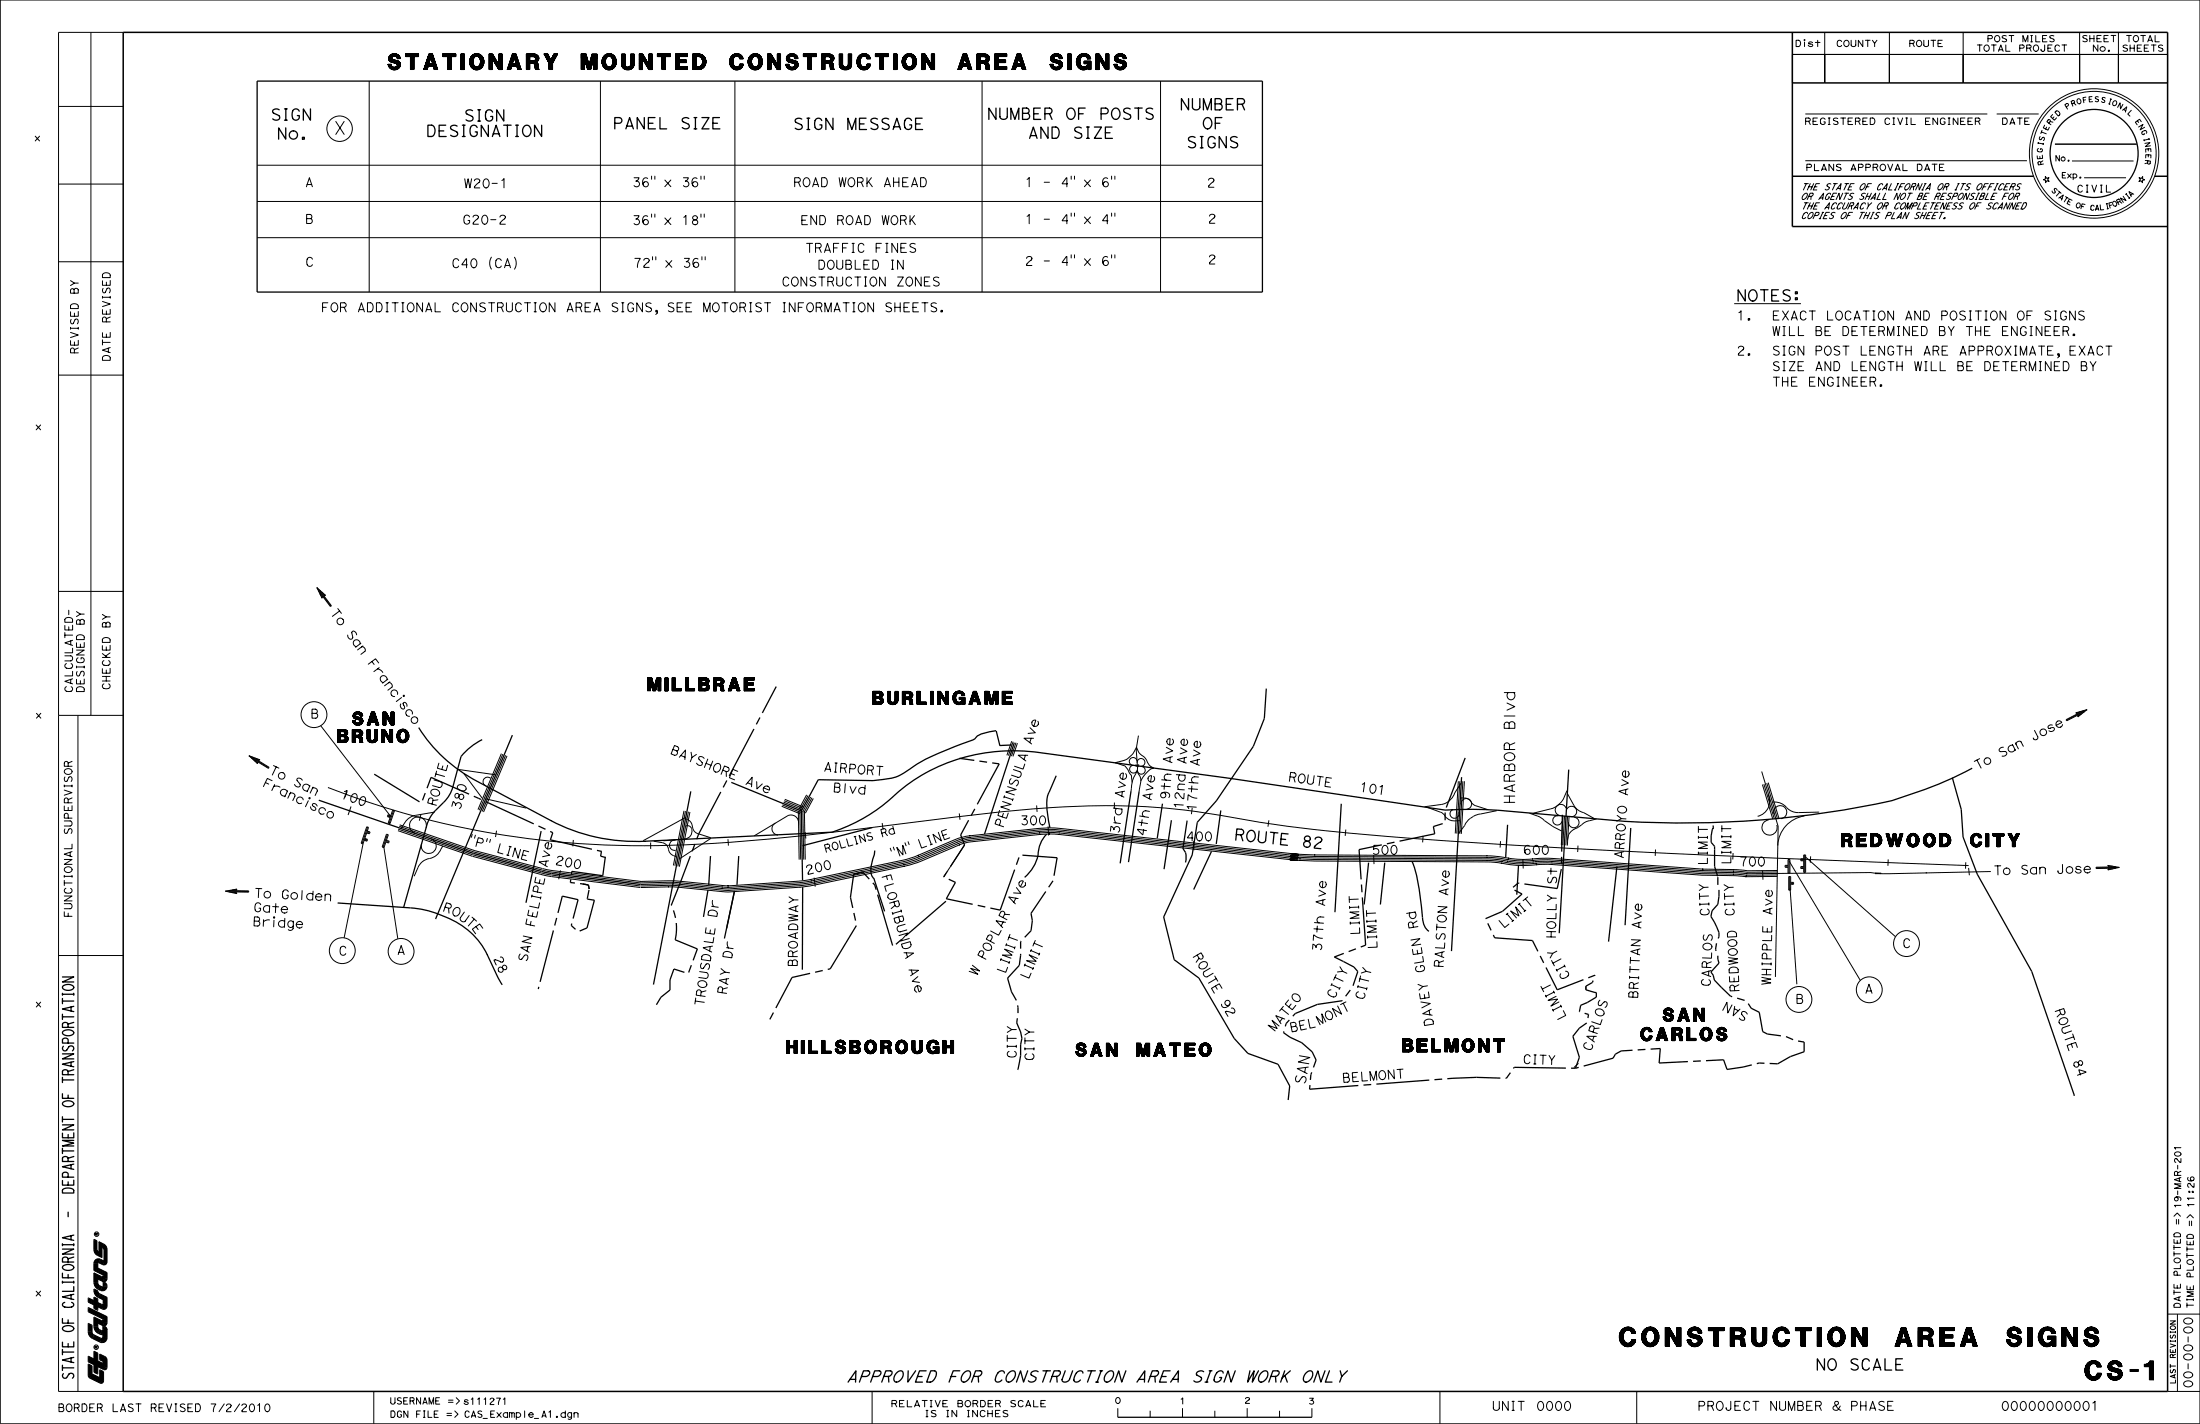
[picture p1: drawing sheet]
<svg xmlns="http://www.w3.org/2000/svg" width="432mm" height="279mm" viewBox="0 0 432 279" stroke-linecap="round" stroke-linejoin="round" font-family="sans-serif">
<g fill="none" stroke="#000" stroke-width=".25">
<path d="M50.5 15.9h197.3v41.4h-197.3zM152.4 134.7l-2.8 5.2M248.5 135.1l-.3 5.9-2.2 5.4-7.3 10.7-3.7 4.2-1 6.4-5.6 12.2 2.1 8.4 4.8 3.6 6.9 11.8 2.7 3 5.9 2.1 2.3 4.3-.3 2.7M62.6 157l30.3 10.4 13.4 3.6 2 .4 17.4 2.1M73.5 151.9l8.8 5.4M82.2 142.8a29.8 29.8 0 0 0 11.4 10.5l14.5 7.7a35.9 35.9 0 0 0 18.6 4.1l36.7-1.8a35.4 35.4 0 0 0 13.6-8.5 35.4 35.4 0 0 1 26.9-7.2l37.3 5.1 42.5 6.2 4.6-.1 4.9 .1 25.7 2.3a193.6 193.6 0 0 0 52.5-4.1l9.1-3.2 6.6-3.2M83.5 155.6l-.6 1.4M83.8 154.7l.8-2.2 7.5 3.3M93 156.2l1.4 .7M94.6 145.1l-2.5 1.7-1.6 1.6-1.6 6-.7 1.6a14.9 14.9 0 0 1-3.1 3.4l-.9 1.4-.4 1.1-4.6 16.2M95.3 157.3l9.5 4.3M100.6 144.2l-15.1 36.1"/>
<path d="M135.6 155.3l-7.3 37.9M141.5 155.4l-4.4 8.2-.4 1.1M142.7 153.1l-.8 1.4M143.5 153.5l13.8 5.6M148 143l-4.9 9.2M149.2 140.8l-.8 1.3M157.3 159.1l.2 13.6M188.3 148.8l2.9 .4M191.3 158.7l-.7 1.3M192.2 149.3l1.5 .2M194.7 149.7l1.4 .2-4.3 7.9M195.5 143.4a8.2 8.2 0 0 0-3.8 1.1l-.4 .5a54.7 54.7 0 0 0-14.5 7 13.7 13.7 0 0 1-5.4 1.2l-10.8-.2-3.3 6.1"/>
<path d="M195.5 143.4l.8 2.9M198.6 146.2l-2.4 .1M199.1 145.7l-5.9 17.9M205.9 155.5a6.1 6.1 0 0 0-.4 3.7l.6 3.2M207.3 152.2l-1.4 3.3M222 155.2l-2.1 14.2M223.6 155.3l-2.1 13.9M228.2 157.7l-1.1 6.8M239.6 159l-.9 6.6M263.3 157.7l-1.3 21.3M283.6 159.4v1.5M286.9 152.5l-2 34.1"/>
<path d="M287.6 148.7l-3.7 9.7M306.6 159.9l-.1 7.2M307.9 151l-1.9 32.1M383.2 152.6l1.7 6.2 .4 5.4 2.8 7.3 10.7 19.1 8.3 24.4M66.3 177.2l14.3 .9a20.8 20.8 0 0 1 12.8 5.8l.8 1.1 1.1 1.7 2.5 5.1 .8 1.4M105.7 162.1l1.4 .6M106.2 163.1l-3 14M108 163.1l.5 .3-.5 1.4 8.2 1.8M109.5 179.1l.9-3.3 3.1 .7-1 3.7M112 172.5l-.1 .7 .9 .1M113.8 173.4h.5M114.3 173.4l1.2 .2 .1 .8"/>
<path d="M114.3 173.4h.1M115.6 174.6l-.3 1.8 1.4 .2-1.5 5.5-1.4 .6M117.2 166.8l.9 .3-.2 .9 1 .3h-.1l-.5 3.5-6.1-.8v.5M131.8 177.6v.1M132.2 178.6l.4 1.5M135.5 168l-3.7 9.6M136.4 165.6l-.5 1.4M139 174.6l-.9 5.3M139.4 168l-.3 5.6M144.2 174.8l-2 9.3M145 168l-.4 5.6M157.5 174.1v16.2"/>
<path d="M167.6 179.1l.3 1.5M170.6 172.5l-1.3-1.4-1.7 .5-.7 4.5 .5 2M171.2 162.4l-13.7 3.5M171.3 173.2l.4 .4 .3 1M171.7 166.9l-.1 .8a5.4 5.4 0 0 0-.4 4.3l.3 .4 2.1 6.4M172.3 175.5l2.9 10M185.7 176.8l-7.9 6.8M186 170.8l-.7 1.3M186.2 172.5l1.3 .6-1.8 3.2 5.2 1.1M190.1 160.9l-1.5 2.9 .7 2-2.7 4.2M191.9 177.6l1.5 .4M199.1 170.6l-2.8 8"/>
<path d="M200 168.2l-.5 1.5M200.7 167.8l6.8 .5-.6 3.5M203.7 167.8l-.4 1.4-.7 1.2-1.5 1.7M205.3 174.9l-2.9 4.3 .2 1.4-.2 2-1.3 1.3M205.4 163.7a5.9 5.9 0 0 0-1.7 4.1M206.7 172.8l-.9 1.3M229.9 160.9l-1.4 9.6M232.2 166.5a2.97 2.97 0 0 1 .5 2.7M233 161l-.8 5.5M237.8 167l-3.5 7.5M267.2 173.5l.1 1.6M267.4 176.1l.6 9.4-.9 .3"/>
<path d="M268.6 169.3l-.8 8.2M271.2 165.8l-4.5 .9 .4 5.8M271.8 169.3l-.9 8.2M273.7 165.2l-1.5 .4M277.2 169.1a41.5 41.5 0 0 1 2.1 11.5 3 3 0 0 0 1.2 2.1M283.2 161.6l-1.9 .6 .3 1.4-6.9 1.4M295.9 161.8l-.4 6.4M297.3 174.6l1.4 .8-3.8 3.4-3.3 1.4M298 169.7l-.3 5.8M298.2 173.3h-.2l-1 .8M306.5 170.5l-.9 3.8-6.4-.9M306.5 168.1v1.3l.2 .1"/>
<path d="M306.7 169.5h.1M317.4 170l-1.7 14.8M320.1 162.5l-1.1 19M335.8 179.8l.7 1.1 .9 2.1v.8l-.2 .3M336.2 162l.1 .4-.2 .3-.2 1.3v1.3l.6 .8v3.9l.6 1.9M337.2 172.1v1.5M337.4 174.6v1.3l-.2 1.5-1.2 1.3M12.3 194.9v.4M12.3 195.9v1M12.3 199v1M12.3 199.5h2.2M12.3 196.4h2.2"/>
<path d="M12.3 195.1h2.2M12.3 191.7h2.2l-2.2 1h2.2M12.4 193.5l.2-.2a1.4 1.4 0 0 1 1.9 .4 1.37 1.37 0 0 1-2.2 .1zM13.9 197.6v.8M14.5 194.9v.4M14.5 197.5l-2.2 .5 2.2 .5M105.8 193.6l-.2 .5M108.6 182.6l-2.6 10M109.3 180.1l-.4 1.5M112.2 181.2l-.1 .4 .9 .8M132.7 181.1l.1 1.7-.3 1.6 4.4 1.8-.9 2.2M134.3 190.8l-2-.7-.8 2.2v1.9l-1.8 1.5-.9 1.4"/>
<path d="M135.7 189.4l-.5 1.4M151.8 198.7l-.7 1.3M159 191l-3.5 .8-3.2 6M161.5 190.4l-1.5 .4M168.1 181.6l-5.1 8.5-.5 .1M199.7 199.8l-.1 .9 .7 1.8 .3 1.2-.3 1.3a15.6 15.6 0 0 1-.6 4.9M199.7 197.3l.1 1.5M200.1 189.4l-2.3 2.5 .7 2.7 1 1.7M263.4 196.4l-4.8 .7-4.4 1.8M263.8 187.1l-1.9 .7 3.8 1.9 .8 .9-.9 2.8M266.1 186.2l-1.4 .5M292 181.2l.7 1.3"/>
<path d="M293.1 183.5l.3 .5 7.4 .5 1 2.2M302.3 187.6l.7 1.3M303.4 189.8l2.2 4.4 5.2-2M311.5 196.7l-1.3 .5-.2 1.3M312.7 192.4l-.2 .4-1.2 .7v.7l2 .5v.9M313 191.4l.1-.1-1.4 .6M336.5 192.3l3.1 3.2 .4 .1M336.9 185.1l-.2 1.2 .1 .3M337.2 187.5v.7l.2 .8-1.6 1.7M343.7 197.8l1.6 .8 .7 3.8 .9 .5 2.6 .3M12.3 214.6v.9h2.2M12.3 211.4v1"/>
<path d="M12.3 219.1v1M12.3 219.6h2.2M12.3 211.9h2.2M12.3 206.8h2.2l-2.2 1h2.2M12.4 216.3l.2-.2a1.4 1.4 0 0 1 1.9 .5 1.37 1.37 0 0 1-2.2 0zM12.4 202.4l.2-.2a1.4 1.4 0 0 1 1.9 .4 1.37 1.37 0 0 1-2.2 .1zM12.4 205.3a.53 .53 0 0 0 .1 .9 .53 .53 0 0 0 .8-.5 .57 .57 0 0 1 .8-.5 .57 .57 0 0 1 .1 1M13.4 210.2a.61 .61 0 0 0-.6-.3 .61 .61 0 0 0-.5 .3v.7h2.2M13.4 200.9a.61 .61 0 0 0-.6-.3 .61 .61 0 0 0-.5 .3v.7h2.2M13.4 214.9v.6M13.4 204.7v-.7a.62 .62 0 0 0-.6-.3 .62 .62 0 0 0-.5 .3v.7h2.2M13.9 208.4v.8"/>
<path d="M14.5 209.9l-1.1 .3v.7M14.5 208.3l-2.2 .5 2.2 .5M14.5 200.6l-1.1 .3v.7M251.9 202.6l1.3 .9 2.3 1.1 2 1.8 .8 1.6-.5 1.4M257.1 212.9l-.1 .8 9.6-.7M280.5 211.9l-10.4 .8M283.1 211.7l-1.6 .1M294.5 211.5l-4.7-.1-5.7 .3M296.4 210.5l-.7 1.1h-.2M307.3 209.6l-10.1-.2-.2 .2M308.4 209.6h.8M309.9 209.4l-.7 .2"/>
<path d="M311.4 200.7l-1.4 1-1.3 1.6 1.3 4.2-.8 2.1M320.4 206.1l-2.2 .1-1.1 .6-.5 .8-5.8 1.6M323 205.9l-1.6 .1M324 205.8l1.9-.1-.3 2.9 5.7-.3M333.8 208.2h-1.5M334.8 208.1l3.5-.2 .7 1.9 3.1-.4 1.7-.5M346.3 208.6l-1.5 .1M350.5 203.4l1.4 .6M352.9 204.3l1.2 .2v1.9l-2.7 .9-2.5 1.4h-1.6M12.3 225.3v1M12.3 225.8h2.2M12.3 220.7h2.2l-2.2 1h2.2"/>
<path d="M12.3 233.4a1.65 1.65 0 0 1 2.2 .2v.5h-2.2zM13.4 227.3a.61 .61 0 0 0-.6-.4 .61 .61 0 0 0-.5 .4v.6h2.2M13.4 237.8v.9M13.4 231v-.7a.62 .62 0 0 0-.6-.3 .62 .62 0 0 0-.5 .3v.7h2.2M13.4 222.6v.6M13.4 231.9v.6M13.9 228.5v.8M14.5 231.6v.9h-2.2v-.9M14.5 228.4l-2.2 .5 2.2 .5M14.5 226.9l-1.1 .4v.6M14.5 223.8h-2.2l2.2 .5-2.2 .5h2.2M14.5 222.3v.9h-2.2v-.9"/>
<path d="M12.3 258.7v.9h2.2M12.3 249.8v.9h2.2M12.3 244v.4M12.3 251.4v.4M12.3 251.6h2.2M12.3 244.2h2.2M12.3 245.1h2.2l-2.2 1h2.2M12.4 248.4l.2-.1a1.4 1.4 0 0 1 1.9 .4 1.37 1.37 0 0 1-2.2 0zM12.7 255.5a.5 .5 0 0 0-.4 .7 .5 .5 0 0 0 .7 .3 1.13 1.13 0 0 0 1.5-.5l-.2-.3-.2-.2M13.4 247a.61 .61 0 0 0-.6-.4 .61 .61 0 0 0-.5 .4v.6h2.2M13.4 250.1v.6M13.4 259v.6"/>
<path d="M13.9 242.5v.8M13.9 254.1v.8M14.5 252.4v1h-2.2M14.5 244v.4M14.5 251.4v.4M14.5 253.9l-2.2 .6 2.2 .5M14.5 246.6l-1.1 .4v.6M14.5 242.3l-2.2 .6 2.2 .5M12.3 264.8v1M12.3 267.9v1M12.3 268.4h2.2M12.3 265.3h2.2"/>
<path d="M12.4 260.4l.2-.1a1.4 1.4 0 0 1 1.9 .4 1.37 1.37 0 0 1-2.2 0zM12.4 269.5a.53 .53 0 0 0 .1 .9 .53 .53 0 0 0 .8-.5 .57 .57 0 0 1 .8-.4 .57 .57 0 0 1 .1 .9M13.4 263.6v.7M13.9 266.5v.7M14.5 266.3l-2.2 .5 2.2 .6M14.5 263.3v1h-2.2v-1M17.4 266.3v.8M17.4 267.8v2M17.9 268.1v1.6M18.6 265.3v3.9M19.1 265.6v3.8M19.7 265.9v.8"/>
<path d="M19.7 269v1.6M20.8 266.8l-.1 1.5M219.4 278.1h38.1"/>
<circle cx="411" cy="30.1" r="8.6"/>
</g>
<g fill="none" stroke="#000" stroke-width=".2">
<path d="M.1 0h431.7v279.4h-431.7zM17.8 6.4v134M24.2 6.4h-12.7v266.6h12.7M72.5 15.9v41.4M117.8 15.9v41.4M144.2 15.9v41.4M192.8 15.9v41.4M227.8 15.9v41.4M351.8 10.7h73.6v5.6h-73.6zM354.2 8.2v.9M358.1 6.4v9.9M370.8 6.4v9.9"/>
<path d="M385.3 6.4v9.9M408.2 6.4v9.9M415.8 6.4v9.9M11.5 20.9h12.7M11.5 36.1h12.7M50.5 32.4h197.3M50.5 39.5h197.3M127.9 34.6v.6M128.5 34.6v.6M137.6 34.6v.6M138.2 34.6v.6M210.2 34.6v.6"/>
<path d="M210.9 34.6v.6M218.2 34.6v.6M218.8 34.6v.6M354.3 31.5h43.5M354.3 22.4h35.8M391.9 22.4h8.2M401.4 34.6l.3 .4 .5-.1-.3 .3 .3 .4-.5-.1-.2 .4v-.5l-.5-.1 .5-.2zM403.3 28.3h16.1M406.7 31.6h12.1M409.1 34.9h8.2M419.8 34.9l.5 .1 .2-.3v.4l.5 .2-.5 .1v.5l-.2-.4-.5 .1 .3-.4zM11.5 51.4h12.7"/>
<path d="M50.5 46.6h197.3M96.4 50.5a2.22 2.22 0 0 0 0 2.3M101 50.5a2.22 2.22 0 0 1 0 2.3M127.9 42v.6M128.1 50.4v.6M128.5 42v.6M128.7 50.4v.6M137.6 42v.6M137.8 50.4v.6M138.2 42v.6M138.4 50.4v.6M210.2 41.8v.6"/>
<path d="M210.2 50v.6M210.9 41.8v.6M210.9 50v.6M218.2 41.8v.6M218.2 50v.6M218.8 41.8v.6M218.8 50v.6M340.4 59.6h13.1M11.5 73.6h12.7M11.5 116h12.7M62.2 115.3l2.7 3.6M62.2 115.3l1.7 1.5h-.4"/>
<path d="M62.2 115.3l1 2.1 .1-.4M62.7 115.7l2.3 3.2-.2 .1-2.3-3.1M62.8 116.5l.5 .6M63.1 117.1l.1 .2M63.2 116.2l.5 .6M63.7 116.6l.1 .2M407.7 139.8l-.2 .1M408.4 139.6l-.8 .4M409 139.4l-3.5 1.8M409.1 139.6l-3.5 1.8M409.6 139.2l-4 2.1M409.6 139.2l-2.2 .7 .4 .1"/>
<path d="M409.6 139.2l-1.8 1.5 .1-.4M11.5 140.4h12.7M15.3 140.4v132.6M48.9 148.3l1.7 1.5-.1-.4M48.9 148.3l2.1 .8-.3 .1M48.9 148.3l3.9 2.4M49.4 148.7l3.3 2.1M49.5 148.5l3.3 2.1M49.8 149.2l.7 .4M50.1 148.7l.7 .5M50.3 149.6l.3 .2M50.7 149l.3 .1"/>
<path d="M62.9 142.4l13.8 17.8M64.4 154.5a169 169 0 0 0 70.1 11.3 375.7 375.7 0 0 0 32.6-2.9l20.3-2.6a205.3 205.3 0 0 1 37.7-2 152.5 152.5 0 0 1 22.1 3l5.5 .8a770.9 770.9 0 0 0 56.2 4.4l40.2 1.9 37.3 1.4M68.9 158.2l-.6 1.7M76.3 159.9l-.1 .4M76.5 160l-.1 .3M76.5 160l-.3-.1-.2 .3 .4 .1M76.5 160h.2M77.1 159l.3 .1-.8 2.5-.4-.1zM77.2 159l-.8 2.5M82.6 159.8l-.3 1.2M85.3 159.3l-3.8 .7a3.9 3.9 0 0 0-2.8 2.6M90 151l7.3 1"/>
<path d="M91.1 151.8l3.5 4.8M95.3 156.7l8 1.8M96.3 152.7a.89 .89 0 0 0-1.4 .2 .89 .89 0 0 0 .5 1.3M98.4 147.9l-4.6 11M98.7 148l-4.6 11M99.2 148.2l-4.6 11M99.5 148.3l-4.6 11M134.2 159.1l-2 10.7M134.5 159.1l-2 10.8M135.1 159.3l-2.1 10.7M135.4 159.3l-2.1 10.7M153.4 158.2l3.7 1.5"/>
<path d="M153.5 157.9l3.7 1.5M153.8 157.4l3.6 1.5M153.9 157.1l3.6 1.5M154 156.8l3.6 1.5M156.7 159.1l.2 9.6M157 159.1l.2 9.6M157.6 159.1l.1 9.6M157.9 159.1l.1 9.6M158.3 156l-1.5 2.8M158.6 156.1l-1.6 2.9M159.1 156.4l-1.6 2.9M159.4 156.5l-1.6 2.9"/>
<path d="M159.6 156.7l-1.5 2.9M188.3 159.6l.1 1.2M198.6 145.4l-1 2.8M198.8 145.5l-.9 2.8M199.4 145.7l-.9 2.7M199.7 145.8l-.9 2.6M203.5 158l.1 1.3M218.7 157.5v1.2M222.5 150.2a.76 .76 0 0 0-.7 1.1 .76 .76 0 0 0 1.4-.1M223 149.9v.6M223.2 149.3a.76 .76 0 0 0-1.3-.5 .76 .76 0 0 0 .3 1.3M223.2 149.6a.76 .76 0 0 1 .7-.8 .76 .76 0 0 1 .8 .8 .76 .76 0 0 1-.8 .7"/>
<path d="M223.2 151.2l.7 1.8-.3 2.3M223.4 144.3a18.6 18.6 0 0 0-.1 6.5l-.5 1.2a5.8 5.8 0 0 0-.8 3.2M223.5 150v.5M223.9 153.2a6.8 6.8 0 0 1 1.9-2.3l.7-.2a2.25 2.25 0 0 1-1.4-1.3l-.5-.8-.6-.5a2.66 2.66 0 0 1-.9-1.5 4.5 4.5 0 0 1-3.5 2.9l-.7 .2 1.2 .4a2.36 2.36 0 0 1 1.7 1.7l.3 .5 .1 1.2M224.2 150.4a.76 .76 0 0 1 .6 .9 .76 .76 0 0 1-.9 .6 .76 .76 0 0 1-.6-.8M234 158.5l-.2 1.2M280.2 158.4l3.1 1.3a2.51 2.51 0 0 0 2.6 1.3h.7M285.1 158.9a.89 .89 0 0 0-.4 1.2 .89 .89 0 0 0 1.1 .4 .89 .89 0 0 0 .5-1.1M286.2 153.3l-.6 10.2M286.5 153.3l-.6 10.3M286.6 156.6a2.19 2.19 0 0 1 2.5 1.2l2.9 1.1M286.8 153.7l-1.3 1.9a3.5 3.5 0 0 1-2.6 2.3l-3.3 .4"/>
<path d="M286.8 157.9a1.05 1.05 0 0 1 .9-1.2 1.05 1.05 0 0 1 1.1 .9 1.05 1.05 0 0 1-.9 1.2M287.1 153.3l-.6 10.3M287.4 153.3l-.6 10.3M288.2 157.2h.1M293.8 159.1l-3.2 .6a4.1 4.1 0 0 0-3.1 2.3l-1.3 1.6M300.2 159.5a6.4 6.4 0 0 1 2.6 1.2l2.1 1.5 1.6 .8M304.3 158.7l-3.3 .8M307.4 158.6a1.1 1.1 0 0 0-1.9-.4 1.1 1.1 0 0 0 .7 1.8M307.5 158.8a1.02 1.02 0 0 1 1.3-.5 1.02 1.02 0 0 1 .6 1.3 1.02 1.02 0 0 1-1.2 .6M307.6 155.1l-.7 1.5a4.2 4.2 0 0 1-2.6 2.1M307.7 155.8l1.2 2.2a2.96 2.96 0 0 0 1.9 1.4l2.1 1.2M345.8 151.4l3.2 10.8-.5 29.5"/>
<path d="M345.9 153.9l2 6.8M346.2 153.8l2 6.9M346.8 153.7l2.1 6.9M347 155.8a3 3 0 0 1-2 4.4M347 153.6l2.2 7M347.9 157.4a3.5 3.5 0 0 1 3.2 1.4 2.98 2.98 0 0 0 1.9 .6l4.1-.1M348.2 159.7a1.28 1.28 0 0 1 .9-1.6 1.28 1.28 0 0 1 1.6 1 1.28 1.28 0 0 1-1.2 1.5M408.1 140.5l-.3 .1M408.6 140.1l-.7 .3M44.2 174.9h4.6M44.2 174.9l2.3 .4-.2-.3M44.9 174.7l3.9 .1v.3l-3.9-.1"/>
<path d="M45.5 175.1h.9M45.6 174.6h.8M46.2 175.3h.3M46.2 174.5h.3M46.3 174.8l.2-.4-2.3 .5M71.3 165.6l-3.8 18.4M71.6 164.5l.5 .2-.1 .4-.5-.2M71.8 164.6l-.1 .3M72 164.6l-.2 .4M72 162.2l.3 .1-1.1 3.3-.3-.1zM72.1 163.1l.5 .1-.1 .4-.5-.2M72.2 162.3l-1.1 3.2"/>
<path d="M72.3 163.1l-.1 .4M72.5 163.2l-.2 .3M75.3 166.3l2.8 17.9M75.9 164.9l.5 .1-.1 .4-.6-.2M75.9 163.7l.3 .1-.8 2.5-.4-.1zM76 164.9l-.1 .4M76 163.7l-.8 2.6M76.2 165l-.1 .3M76.4 160.3l.2 .1M78.1 163l14.6 5M78.1 162.7l14.7 5 13.8 3.7 1.6 .3 17.5 2.1M78.4 162.1l14.6 5.1"/>
<path d="M78.5 161.8l14.6 5.1M83.6 162.4a1.66 1.66 0 0 0-1.1-2 1.66 1.66 0 0 0-2 1 1.66 1.66 0 0 0 1 2.1M84.6 164.6a1.47 1.47 0 0 1 1 1.8 1.47 1.47 0 0 1-1.9 1 1.47 1.47 0 0 1-1-1.8M86.9 166l-.4 .6a3.5 3.5 0 0 1-2.9 2.1l-1.2 .9-1.1 2.3M92.7 163.7l-.2 .6M92.7 168l13.4 3.6 2.1 .4M93 167.1l13.4 3.6 1.9 .4M93 166.9l13.5 3.5M93.3 163.9l-.2 .6M97.5 163l-.2 1.2M108.2 172l17.5 2.1M108.3 171.1l17.5 2.1"/>
<path d="M108.3 170.8l17.5 2.2M110 170.8l-.3 1.7M112.5 164.8l-.1 1.3M127.7 165.3v1.3M128.3 165.1l2 .3 .5 .4 .3 .5a1.86 1.86 0 0 0 1.7 1.8M132.6 164.8a1.01 1.01 0 0 0-1.2 1.1 1.01 1.01 0 0 0 1.2 .9M134.4 160.6h.1M134.5 160.6a1.83 1.83 0 0 1 1.5 1.9 1.49 1.49 0 0 0 1.2 1.1l2.3 .8M134.6 160.3l-8.4 4.7M134.6 162.1a1.02 1.02 0 0 1 1.1 .4 1.02 1.02 0 0 1 0 1.2l-.4 .5-.5 .3-4.6 .5M139.5 164.5l-6.2 4.1M142.9 164.7l.1 1.2"/>
<path d="M152.2 161.5a1.24 1.24 0 0 0-.7 1.4 1.24 1.24 0 0 0 1.2 .9M156.7 161.4a1.49 1.49 0 0 0-2-1.4l-6.7 4M158 163.3l.2 1.2M159.8 172.2l.2 1.8M169.3 171.1l-1.7 .5M173.2 161.5l.1 1.2M185.7 171.4l-.5 .6M189.3 165.8l-3.3 5.1M205.7 162.1l.1 1.8M234.3 165.1v1.7M249 161l-.1 1.2M264.1 162.8l-.1 1.2"/>
<path d="M269.6 167.8l.1 1.7M279.3 164l-.1 1.3M294.5 165l-.1 1.3M298.9 168.6l.1 1.8M305.8 160.1a.91 .91 0 0 0-1 .7 .91 .91 0 0 0 .7 1.1 .91 .91 0 0 0 1.1-.8M306.8 160.1l-.4 5.7M307.1 160.1l-.4 5.7M307.7 160.2l-.4 5.7M308 160.2l-.4 5.7M308 160.2h.1M309 160.4a1.03 1.03 0 0 1 .9 1.1 1.03 1.03 0 0 1-1.1 .9 1.03 1.03 0 0 1-.9-1.1M309.7 165.9v1.3"/>
<path d="M313.4 160.7l-2.1 .5-1.7 1.3-.8 .3a2.37 2.37 0 0 0-1.2 2.1M324.9 166.7v1.2M336.3 162.4l-.2 .3M345.9 170.8l.1 1.8M347.1 160.9a1.5 1.5 0 0 0-1.3 1.8 1.5 1.5 0 0 0 1.9 1.1 1.5 1.5 0 0 0 1-1.9M348.8 172h-6.1l-2-.2-6.6-.1-29.6-2.1-2.9 .1a20.6 20.6 0 0 1-6.9-.3l-2.9-.3-33.8-.2-4.8-.2 1.4 .1-48.6-5.2-1.9 .1-14.5 1.6-1.3 .5-7.9 3.3-1.7 .6-20.7 4.3-15.1 1-10.5-1-6.6 .1M348.8 171.7h-6l-2.1-.2-6.6-.1-29.5-2.1-3.1 .1a20 20 0 0 1-6.7-.3l-3-.3-33.8-.2-4-.1-.8-.1 1.5 .1-46.8-5.1-1.9-.1-2 .1-14.5 1.6-1.4 .5-7.9 3.3-1.6 .6-20.6 4.3-15.1 1-10.4-1-6.7 .1M348.8 171.1h-5.9l-2.1-.2-6.6-.1-29.5-2.1-6.7 .2-5.6-.7-34.4-.2-4.7-.2 1.5 .1-46.8-5.1-2.1-.1-2 .1-14.4 1.6-1.8 .6-7.8 3.3-1.6 .5-20.5 4.3-14.9 1-10.4-1-6.8 .1M348.8 170.8l-5.8 .1-2.3-.3-6.5-.1-29.5-2.1-6.6 .2-5.7-.7-34.3-.2-4.7-.2 1.5 .1-46.8-5.1-2.2-.1-2 .1-14.5 1.6-1.9 .6-7.3 3.1-2 .7-20.4 4.3-15 1h.2l-10.4-1-6.9 .1M350.6 169.8v.4M350.7 169.8v.4M350.9 169.8h-.5v.4h.5"/>
<path d="M350.9 168.6h.4v2.7h-.4zM351.1 172h.4v2.7h-.4zM351.1 168.9l14 23.5M351.1 168.6v2.7M351.3 172v2.7M351.3 174.2l1.4 18.9M351.5 173.1h.5v.4h-.5M351.6 173.1v.4M351.8 173.1v.4M353.6 168.5v.4M353.6 170v.4M353.8 168.5v.4"/>
<path d="M353.8 170v.4M354 167.7h.4v3.5h-.4zM354 168.5h-.6v.4h.6M354 170h-.6v.4h.6M354.1 160.1a6.1 6.1 0 0 0-5.2 5.8M354.2 167.7v3.5M354.4 168.1l17.6 15.7M355.4 168l-.1 1.3M370.6 168.6v1.3M385.8 169.2v1.2M386.4 170.3l.1 1.4M390.7 171l-20.2 .4-3.3-.2-24.3 .2-2.2-.2-6.5-.1-29.6-2.1-6.6 .2-5.6-.7-34.4-.2-4.7-.2 1.4 .1-46.7-5.1-2-.1-2 .1-14.6 1.7-1.5 .4-7.3 3.1-2.2 .8-20.5 4.3-15 1-10.4-1-6.8 .1"/>
<path d="M413.9 170.1l-.2-.3 2.3 .4M413.9 170.1l-2.5 .1M413.9 170.4h-2.5M414 169.9h-.3M414 170.6h-.3M414.7 170.5h-.9M414.7 170h-.9M415.3 170.1h-1.4M415.3 170.3l-1.4 .1M416 170.2l-2.3 .5 .2-.3M416 170.2l-4.6 .1M11.5 187.5h12.7"/>
<path d="M311.3 193.5v.7M309.8 208.6l-.9 .9M426.7 238.6l.6-.6 .7 .6M426.9 226.2a.6 .6 0 0 1 .7-.2 .6 .6 0 0 1 .4 .6 .63 .63 0 0 1-.7 .3 .63 .63 0 0 1-.4-.7zM428 225.2h-1.2l.2 .3M428.1 227.3v.8l-.4-.2a.74 .74 0 0 0-.7-.6l-.2 .4 .3 .4M429.2 239l.7-.7 .6 .7M18.4 249.7l.8 1.3M18.4 249.3l1.8 .9M18.4 249.7v1.9a1.69 1.69 0 0 0 2.2 1.5l.4-.4v-.3l-.2-.6-1.6-.8M18.4 255.2l-1.1-.6v.9l1.1 .5M18.4 255.2v-.7l.8 .4v.7"/>
<path d="M18.4 256v.7l.8 .4v-.7M18.4 255.2l.8 1.2M18.4 249.7l1.5 .8 .3-.2M19.2 251v.9l.8 .6 .2-.1v-.9M19.2 255.6l.8 .3 .2-.1M19.2 255.6l-.8 .4M19.2 248.8l-.8 .5M19.2 248.8l1.8 .9M19.4 245.6l-.2-.1-.2-.4v-1.7l-.6-.2v2a1.2 1.2 0 0 0 .7 1.1l.9 .4M19.4 243.6v2M19.4 245.6l.6 1.1M19.4 243.6l.6 1.2"/>
<path d="M19.4 243.6a1.78 1.78 0 0 1 1.6 1.6v2.6l-.3 .3-.3 .1-1.1-.4-.1 1M20 244.8l.3 .1 .1 .4v1.9l-.2 .1a1.13 1.13 0 0 0-1.6 0l-.2 .6v1.4M20 244.8v1.9M20.2 258.8l-.1 .3h-.2l-1.5-.7v1.9a1.77 1.77 0 0 0 1.8 1.6v.5l-.3 .2-1.7-.8-.1-.4v-1.4l-.8-.4v1.7a1.5 1.5 0 0 0 .9 1.3l1.4 .7M20.2 250.2v.1M20.2 255v.8M20.4 250.1v.2M20.4 252.1h.1M20.7 252.3v.1M20.9 252.3v.1M21 258.3l-.8 .5M21 249.7l-.8 .5"/>
<path d="M21 254.6l-.8 .4M21 258.3v1.5l-.5 .3h-.3M21 254.6v1.7l-.1 .4-.6 .2-1.1-.5M21 254.6l-1.4-.8-.4-.5-.8-.4a1.6 1.6 0 0 0 .9 1.7l.9 .4M21 249.7v1.4l-.5 .4-.3-.1M21 258.3l-3.7-1.8v.9l2.9 1.4M425.4 257.8h6.4M427.4 257.8v15.2M17.3 266.1l1.1 .5v-1.5l.8 .4v1.5l1 .5v-.4l-.6-.3v-1.1l1 .5 .4 .4v.2l-.1 1.8-.4 .2-1.3-.6v1.4l-.8-.3v-1.5l-1.1-.6zM18.1 269.5v-1.5l-.8-.4v2.2l.2 .5 2.1 1.1h.5l.2-.5v-1.8l-.7-.4v1.5M20.2 260.9l-.3 .2a.83 .83 0 0 1-.7-.8v-.7l1.6 .9 .2 .5v1.5a.94 .94 0 0 1-1.3 .8M20.2 260.1v.8"/>
<path d="M20.6 260.3l.4 .7M20.7 268.3l-.2 .2M73.4 273.1v6.3M171.2 273v6.4M219.4 276.3v1.8M225.7 276.8v1.3M232.1 276.3v1.8M238.4 276.8v1.3M244.8 276.3v1.8M251.1 276.8v1.3M257.5 276.3v1.8M282.6 273v6.4"/>
<path d="M321.2 273v6.4M425.4 273h6.4"/>
<circle cx="354.2" cy="7.8" r=".09"/>
<circle cx="66.7" cy="25.3" r="2.5"/>
<circle cx="411" cy="30.1" r="12.2"/>
<circle cx="411" cy="30.1" r="12.7"/>
<circle cx="61.6" cy="140.2" r="2.54"/>
<circle cx="67.2" cy="186.5" r="2.54"/>
<circle cx="78.7" cy="186.7" r="2.54"/>
<circle cx="353.1" cy="196.1" r="2.54"/>
<circle cx="366.9" cy="194.2" r="2.54"/>
<circle cx="374.2" cy="185.1" r="2.54"/>
<circle cx="19" cy="242.2" r=".44"/>
<circle cx="18.9" cy="264.3" r=".44"/>
</g>
<g fill="none" stroke="#000" stroke-width=".3">
<path d="M24.2 6.4h401.2v266.6h-401.2zM351.8 6.4v38h73.6M351.8 34.6h47.3M422.9 34.6h2.5M368 171.4h1.2M17.4 256.9l3.3 1.6v1.1l-.1 .2h-.3l-1.4-.7M17.4 257.1l3.1 1.5v1l-.1 .1-1.5-.7M17.4 255.2l3.2 1.5M17.6 259.9v1.4a1.21 1.21 0 0 0 .7 1.1l1.5 .7 .6-.1 .3-.5v-1.5l-.2-.4-.2-.1M18.7 243.4v1.8a.96 .96 0 0 0 .5 .9l.7 .3M18.7 258.7v1.6a1.38 1.38 0 0 0 1.6 1.2M18.7 253.2a1.2 1.2 0 0 0 .7 1.1l1.1 .5v1.7"/>
<path d="M18.7 254.8v1.9M18.7 251.6a1.42 1.42 0 0 0 1.7 1.3l.3-.5M18.8 243.5v2a1.36 1.36 0 0 0 1.1 .8M18.9 258.8v1.5a1.16 1.16 0 0 0 1.4 1M18.9 245.2l.2 .5 .8 .5M18.9 254.9v1.9M18.9 251.6a1.17 1.17 0 0 0 1.5 1l.1-.3-.1-.2M18.9 253.3l.4 .7 1.4 .7v1.9l-3.3-1.6M19.3 254.4a1.38 1.38 0 0 1-.7-1.3l.5 .3 .4 .6 1.4 .6-.1 1.8-.2 .3-.3 .1-1.2-.6v.7l-.5-.2v-.7l-1.2-.6v-.6l1.2 .6v-.7l.5 .2v.7l.8 .5a.31 .31 0 0 0 .5-.3v-.9l-1.1-.5M19.6 244.1l1 .5M19.6 244l1.1 .5M19.6 244.3l.9 .5 .2 .5"/>
<path d="M19.6 244.2l.9 .5 .3 .6M19.7 244.3v1.8M19.8 244.4v1.7M20.3 247.9l-.8-.4a.41 .41 0 0 0-.6 .4v1.1l1.8 .9v1l-.1 .2-.3 .1-1.4-.7v1.2M20.3 244.4l.4 .4 .2 .5M20.4 251l-1.7-.8v1.5M20.4 247.7l-1.2-.4-.3 .2-.2 .4v1.2l1.8 .9v.9l-.1 .1M20.4 250.3a.34 .34 0 0 1-.5 .3l-1.3-.6v1.6a1.52 1.52 0 0 0 1.2 1.5M20.4 250.1l-1.8-.9v-1.3a.75 .75 0 0 1 1-.7l.7 .3 .2-.2v-2a.79 .79 0 0 0-.6-.7v1.9a1.52 1.52 0 0 1-1.3-1.3v-1.8l.3 .1v1.6a.79 .79 0 0 0 .7 .7v-2a1.52 1.52 0 0 1 1.3 1.4l-.1 2.7-.4 .2-1.1-.5-.2 .3v1l1.8 .9v1.2l-.2 .3-.3 .1-1.3-.6v.9a1.03 1.03 0 0 0 .9 .9M20.4 251.9l.3 .4M20.5 258.9l-.2 .4-.5 .1M20.5 247.6l-.1 .1"/>
<path d="M20.5 255.8l-.2 .4h-.5M20.5 250.3l-.2 .4h-.5M20.7 245.2v2.4M20.7 258.9a.67 .67 0 0 1-1 .6M20.7 247.6l-.1 .3h-.3M20.7 255.8l-.3 .5-.6 .1M20.7 250.3a.67 .67 0 0 1-1 .6M20.7 247.2l-.2 .4h-.4M20.8 245.2v2.4M20.9 252.3l-.2-.4-.3-.2-.1 .8-.3 .1M20.9 252.4a.77 .77 0 0 1-1.1 .7M17.4 266.8l3.2 1.6"/>
<path d="M17.4 267.8l.5 .3M17.4 266.4l3 1.5v-1l-.7-.3M17.4 267.1l1.2 .6M17.4 266.3l1.2 .5M17.4 267l3.1 1.5 .2-.2M17.6 267.9v2M17.6 270l2.3 1.1M17.7 267.9v2l2.2 1.1v-1.9M17.8 260v1.3a1.03 1.03 0 0 0 .6 .9l1.5 .7h.4l.2-.4v-1.5l-.2-.3M17.8 268v1.8l2 1v-1.8M17.9 269.7l1.8 .9M17.9 269.6l1.8 .8"/>
<path d="M18.6 265.3l.5 .3M18.6 269.2l.5 .2M18.7 265.4v3.8M18.8 265.4v3.9M18.9 265.5v3.9M19.1 267.1l1.3 .6M19.7 265.9l.8 .4 .3 .3 .1 1.7a.32 .32 0 0 1-.5 .3l-1.3-.6M19.7 266l.9 .5 .2 .3M19.7 266.3l.9 .4v1.6l-3.2-1.6M19.7 266.7l.7 .4M19.7 266.4l.8 .4v1.3l-3.1-1.5M19.7 266.2l1 .4"/>
<path d="M19.7 269l.5 .2v1.7a.35 .35 0 0 1-.5 .4l-2-1-.3-.5M20.1 269.1v1.8l-.2 .3-2.1-1-.2-.4M20.3 260.9a.31 .31 0 0 1-.4 .3 .95 .95 0 0 1-.8-.9v-.9l1.3 .6 .4-.2 .1-1.4-3.5-1.7v.6l2.9 1.4a.39 .39 0 0 1-.1 .4 .39 .39 0 0 1-.4 .1l-1.2-.6v1.7a1.58 1.58 0 0 0 1.7 1.4M20.5 262.4l-.3 .4h-.5M20.5 260.4l-.2-.1v2a.41 .41 0 0 1-.6 .4l-1.6-.9-.2-.4v-1.3l-.5-.3a2.46 2.46 0 0 0 .5 2.5l1.8 .9a.81 .81 0 0 0 1.2-.7v-1.5l-.4-.6"/>
</g>
<g font-size="3.7">
<text x="317.8" y="264.1">CONSTRUCTION AREA SIGNS</text>
<text x="409.2" y="270.7">CS-1</text>
</g>
<text font-size="3" x="76.2" y="13.6">STATIONARY MOUNTED CONSTRUCTION AREA SIGNS</text>
<g font-size="2.5">
<text x="65.4" y="26.4">X</text>
<text x="127.1" y="135.5">MILLBRAE</text>
<text x="69.2" y="142.2">SAN</text>
<text x="171.3" y="138.2">BURLINGAME</text>
<text x="66.3" y="145.7">BRUNO</text>
<text x="361.5" y="166.1">REDWOOD CITY</text>
<text x="326.4" y="200.4">SAN</text>
<text x="154.4" y="206.7">HILLSBOROUGH</text>
<text x="211.2" y="207.2">SAN MATEO</text>
<text x="275.3" y="206.4">BELMONT</text>
<text x="322" y="204.2">CARLOS</text>
</g>
<g font-size="2.2">
<text x="53.1" y="23.6">SIGN</text>
<text x="91" y="23.8">SIGN</text>
<text x="193.7" y="23.4">NUMBER OF POSTS</text>
<text x="231.5" y="21.6">NUMBER</text>
<text x="54.3" y="27.3">No.</text>
<text x="83.6" y="26.8">DESIGNATION</text>
<text x="120.3" y="25.3">PANEL SIZE</text>
<text x="155.6" y="25.4">SIGN MESSAGE</text>
<text x="201.7" y="27.1">AND SIZE</text>
<text x="232.8" y="29">SIGNS</text>
<text x="235.9" y="25.3">OF</text>
<text x="340.7" y="59.1">NOTES:</text>
<text x="242.2" y="164.8" transform="rotate(6 242.2 164.8)">R O U T E</text>
<text x="255.3" y="166.1" transform="rotate(6 255.3 166.1)">8 2</text>
<text x="356.3" y="268.8">NO SCALE</text>
<text x="166.1" y="271.2">APPROVED FOR CONSTRUCTION AREA SIGN WORK ONLY</text>
</g>
<g font-size="2.1">
<text x="297.3" y="143.3" transform="rotate(-90 297.3 143.3)">Blvd</text>
<text x="297.3" y="157.8" transform="rotate(-90 297.3 157.8)">HARBOR</text>
<text x="256.2" y="212.9" transform="rotate(-80 256.2 212.9)">S A N</text>
</g>
<g font-size="1.8">
<text x="59.8" y="36.6">A</text>
<text x="91" y="36.9">W20-1</text>
<text x="124" y="36.6">36&quot; x 36&quot;</text>
<text x="155.7" y="36.6">ROAD WORK AHEAD</text>
<text x="201.1" y="36.6">1 - 4&quot; x 6&quot;</text>
<text x="236.8" y="36.7">2</text>
<text x="59.9" y="43.9">B</text>
<text x="90.7" y="44">G20-2</text>
<text x="124" y="44.1">36&quot; x 18&quot;</text>
<text x="157.1" y="44.1">END ROAD WORK</text>
<text x="201.1" y="43.9">1 - 4&quot; x 4&quot;</text>
<text x="237" y="43.8">2</text>
<text x="59.9" y="52.3">C</text>
<text x="88.6" y="52.5">C40 (CA)</text>
<text x="124.2" y="52.5">72&quot; x 36&quot;</text>
<text x="158" y="49.5">TRAFFIC FINES</text>
<text x="160.4" y="52.8">DOUBLED IN</text>
<text x="201.1" y="52.1">2 - 4&quot; x 6&quot;</text>
<text x="237" y="51.8">2</text>
<text x="153.4" y="56.1">CONSTRUCTION ZONES</text>
<text x="63" y="61.2">FOR ADDITIONAL CONSTRUCTION AREA SIGNS, SEE MOTORIST INFORMATION SHEETS.</text>
<text x="340.8" y="62.8">1.</text>
<text x="347.7" y="65.8">WILL BE DETERMINED BY THE ENGINEER.</text>
<text x="347.7" y="62.8">EXACT LOCATION AND POSITION OF SIGNS</text>
<text x="340.8" y="69.7">2.</text>
<text x="347.7" y="69.7">SIGN POST LENGTH ARE APPROXIMATE, EXACT</text>
<text x="347.7" y="75.8">THE ENGINEER.</text>
<text x="347.7" y="72.7">SIZE AND LENGTH WILL BE DETERMINED BY</text>
<text x="64.7" y="120.2" transform="rotate(53 64.7 120.2)">T o</text>
<text x="67.9" y="124.4" transform="rotate(53 67.9 124.4)">S a n</text>
<text x="72.1" y="130.1" transform="rotate(53 72.1 130.1)">F r a n c i s c o</text>
<text x="60.9" y="140.9">B</text>
<text x="131.4" y="147.8" transform="rotate(22 131.4 147.8)">B A Y S H O R E</text>
<text x="202.4" y="146.3" transform="rotate(-71 202.4 146.3)">A v e</text>
<text x="230" y="149.9" transform="rotate(-86 230 149.9)">A v e</text>
<text x="392.7" y="148.7" transform="rotate(-27 392.7 148.7)">S a n</text>
<text x="399" y="145.5" transform="rotate(-27 399 145.5)">J o s e</text>
<text x="51.4" y="154.2" transform="rotate(26 51.4 154.2)">F r a n c i s c o</text>
<text x="52.6" y="151.7" transform="rotate(26 52.6 151.7)">T o</text>
<text x="57.4" y="154" transform="rotate(26 57.4 154)">S a n</text>
<text x="91.2" y="155.7" transform="rotate(-74 91.2 155.7)">0</text>
<text x="146.1" y="153.8" transform="rotate(22 146.1 153.8)">A v e</text>
<text x="161.6" y="151.3" transform="rotate(4 161.6 151.3)">A I R P O R T</text>
<text x="163.4" y="155.4" transform="rotate(4 163.4 155.4)">B l v d</text>
<text x="229.7" y="153.5" transform="rotate(-86 229.7 153.5)">h</text>
<text x="232.8" y="150" transform="rotate(-86 232.8 150)">A v e</text>
<text x="235.1" y="154" transform="rotate(-86 235.1 154)">h</text>
<text x="235.4" y="150.5" transform="rotate(-86 235.4 150.5)">A v e</text>
<text x="252.8" y="153.2" transform="rotate(8 252.8 153.2)">R O U T E</text>
<text x="266.7" y="155.2" transform="rotate(8 266.7 155.2)">1 0 1</text>
<text x="388" y="151.1" transform="rotate(-27 388 151.1)">T o</text>
<text x="66.7" y="156.5" transform="rotate(20 66.7 156.5)">1 0 0</text>
<text x="85.6" y="158.3" transform="rotate(-74 85.6 158.3)">R O U T E</text>
<text x="90.3" y="159.1" transform="rotate(-74 90.3 159.1)">3</text>
<text x="90.7" y="157.4" transform="rotate(-74 90.7 157.4)">8</text>
<text x="200.2" y="161.8">300</text>
<text x="220.5" y="156.7" transform="rotate(-83 220.5 156.7)">A v e</text>
<text x="225.4" y="160.7" transform="rotate(-81 225.4 160.7)">h</text>
<text x="225.9" y="157.2" transform="rotate(-81 225.9 157.2)">A v e</text>
<text x="229.5" y="157" transform="rotate(-86 229.5 157)">9 t</text>
<text x="232.2" y="158.8" transform="rotate(-86 232.2 158.8)">1 2 n d</text>
<text x="234.7" y="159.3" transform="rotate(-86 234.7 159.3)">1 7 t</text>
<text x="319.4" y="156.3" transform="rotate(-86 319.4 156.3)">A v e</text>
<text x="91.8" y="165.6" transform="rotate(16 91.8 165.6)">&quot; P &quot;</text>
<text x="97.3" y="167.2" transform="rotate(16 97.3 167.2)">L I N E</text>
<text x="180.5" y="166.5" transform="rotate(-20 180.5 166.5)">L I N E</text>
<text x="196.9" y="162.5" transform="rotate(-71 196.9 162.5)">P E N I N S U L A</text>
<text x="219.6" y="163.7" transform="rotate(-83 219.6 163.7)">3 r d</text>
<text x="224.8" y="164.2" transform="rotate(-81 224.8 164.2)">4 t</text>
<text x="232.8" y="165">400</text>
<text x="269.2" y="167.6">500</text>
<text x="298.9" y="167.6">600</text>
<text x="107.4" y="170.4" transform="rotate(-78 107.4 170.4)">A v e</text>
<text x="108.8" y="169.6" transform="rotate(11 108.8 169.6)">2 0 0</text>
<text x="158.3" y="171.6" transform="rotate(-14 158.3 171.6)">2</text>
<text x="160" y="171.2" transform="rotate(-14 160 171.2)">0</text>
<text x="161.7" y="170.8" transform="rotate(-14 161.7 170.8)">0</text>
<text x="173" y="171.8" transform="rotate(74 173 171.8)">F L O R I B U N D A</text>
<text x="175.1" y="168.5" transform="rotate(-20 175.1 168.5)">&quot; M&quot;</text>
<text x="305.5" y="173.6" transform="rotate(-89 305.5 173.6)">S t</text>
<text x="318.6" y="168.6" transform="rotate(-86 318.6 168.6)">A R R O Y O</text>
<text x="335.1" y="169.8" transform="rotate(-90 335.1 169.8)">LIMIT</text>
<text x="339.7" y="169.7" transform="rotate(-90 339.7 169.7)">LIMIT</text>
<text x="341.3" y="169.9">700</text>
<text x="391.2" y="171.7" transform="rotate(-1 391.2 171.7)">T o</text>
<text x="396.5" y="171.6" transform="rotate(-1 396.5 171.6)">S a n</text>
<text x="403.6" y="171.4" transform="rotate(-1 403.6 171.4)">J o s e</text>
<text x="49.7" y="178.9" transform="rotate(3 49.7 178.9)">G a t</text>
<text x="49.8" y="176.1" transform="rotate(3 49.8 176.1)">T o</text>
<text x="54.9" y="179.1" transform="rotate(3 54.9 179.1)">e</text>
<text x="55.1" y="176.3" transform="rotate(3 55.1 176.3)">G o l d e n</text>
<text x="86.8" y="178.7" transform="rotate(19 86.8 178.7)">R</text>
<text x="88.4" y="179.4" transform="rotate(24 88.4 179.4)">O</text>
<text x="199.1" y="177.6" transform="rotate(-62 199.1 177.6)">A v e</text>
<text x="260" y="178" transform="rotate(-86 260 178)">A v e</text>
<text x="284.2" y="175.9" transform="rotate(-86 284.2 175.9)">A v e</text>
<text x="335.5" y="179.8" transform="rotate(-92 335.5 179.8)">C I T Y</text>
<text x="340.4" y="179.8" transform="rotate(-92 340.4 179.8)">C I T Y</text>
<text x="347.8" y="179.7" transform="rotate(-89 347.8 179.7)">A v e</text>
<text x="49.5" y="181.7" transform="rotate(3 49.5 181.7)">B r i d g e</text>
<text x="89.9" y="180.2" transform="rotate(35 89.9 180.2)">U</text>
<text x="91.2" y="181.1" transform="rotate(41 91.2 181.1)">T</text>
<text x="92.5" y="182.1" transform="rotate(54 92.5 182.1)">E</text>
<text x="104.9" y="182" transform="rotate(-78 104.9 182)">F E L I P E</text>
<text x="140.7" y="180.1" transform="rotate(-82 140.7 180.1)">D r</text>
<text x="259.7" y="181.5" transform="rotate(-86 259.7 181.5)">h</text>
<text x="266.9" y="183.5" transform="rotate(-92 266.9 183.5)">L I MI T</text>
<text x="278.3" y="182.1" transform="rotate(-99 278.3 182.1)">R d</text>
<text x="295.1" y="182.2" transform="rotate(-39 295.1 182.2)">L I MI T</text>
<text x="305.3" y="184.2" transform="rotate(-89 305.3 184.2)">H O L L Y</text>
<text x="322.1" y="182.4" transform="rotate(-87 322.1 182.4)">A v e</text>
<text x="373.3" y="185.9">C</text>
<text x="66.4" y="187.4">C</text>
<text x="77.8" y="187.3">A</text>
<text x="96.8" y="188" transform="rotate(65 96.8 188)">2</text>
<text x="97.4" y="189.7" transform="rotate(62 97.4 189.7)">8</text>
<text x="103.4" y="188.9" transform="rotate(-78 103.4 188.9)">S A N</text>
<text x="143.6" y="188.2" transform="rotate(-82 143.6 188.2)">D r</text>
<text x="156.5" y="189.8" transform="rotate(-89 156.5 189.8)">B R O A D WA Y</text>
<text x="178.3" y="190" transform="rotate(74 178.3 190)">A v e</text>
<text x="191.7" y="191.6" transform="rotate(-62 191.7 191.6)">W</text>
<text x="193.3" y="188.5" transform="rotate(-62 193.3 188.5)">P O P L A R</text>
<text x="197.3" y="191.1" transform="rotate(-70 197.3 191.1)">L I MI T</text>
<text x="234" y="187.6" transform="rotate(59 234 187.6)">R O U T E</text>
<text x="259.4" y="186.7" transform="rotate(-86 259.4 186.7)">3 7 t</text>
<text x="270.3" y="186.2" transform="rotate(-93 270.3 186.2)">L I MI T</text>
<text x="279.7" y="190.8" transform="rotate(-99 279.7 190.8)">G L E N</text>
<text x="283.2" y="190" transform="rotate(-86 283.2 190)">R A L S T O N</text>
<text x="308.2" y="191.7" transform="rotate(-118 308.2 191.7)">C I T Y</text>
<text x="138.1" y="197.6" transform="rotate(-82 138.1 197.6)">T R O U S D A L E</text>
<text x="142.6" y="195.2" transform="rotate(-82 142.6 195.2)">R A Y</text>
<text x="201.8" y="192.3" transform="rotate(-67 201.8 192.3)">L I MI T</text>
<text x="239.4" y="196.7" transform="rotate(59 239.4 196.7)">9 2</text>
<text x="261.9" y="196.1" transform="rotate(-64 261.9 196.1)">C I T Y</text>
<text x="267.7" y="196.3" transform="rotate(-76 267.7 196.3)">C I T Y</text>
<text x="321.4" y="196" transform="rotate(-87 321.4 196)">B R I T T A N</text>
<text x="335.7" y="193.7" transform="rotate(-88 335.7 193.7)">C A R L O S</text>
<text x="341.4" y="194.7" transform="rotate(-93 341.4 194.7)">R E D WO O D</text>
<text x="347.5" y="193.4" transform="rotate(-89 347.5 193.4)">WH I P P L E</text>
<text x="352.4" y="196.9">B</text>
<text x="365.9" y="194.9">A</text>
<text x="250.1" y="202.5" transform="rotate(-51 250.1 202.5)">MA T E O</text>
<text x="253.3" y="202.5" transform="rotate(-12 253.3 202.5)">B E L</text>
<text x="258.9" y="201.2" transform="rotate(-26 258.9 201.2)">MO N T</text>
<text x="281.4" y="201.2" transform="rotate(-99 281.4 201.2)">D A V E Y</text>
<text x="307.5" y="199.6" transform="rotate(-117 307.5 199.6)">L I MI T</text>
<text x="343.4" y="199" transform="rotate(-153 343.4 199)">S A N</text>
<text x="403.3" y="198.2" transform="rotate(71 403.3 198.2)">R O U T E</text>
<text x="199.5" y="207.7" transform="rotate(-90 199.5 207.7)">CITY</text>
<text x="202.9" y="208.2" transform="rotate(-90 202.9 208.2)">CITY</text>
<text x="298.8" y="208.7" transform="rotate(2 298.8 208.7)">C I T Y</text>
<text x="312.3" y="206.4" transform="rotate(-71 312.3 206.4)">C A R L O S</text>
<text x="406.8" y="208.1" transform="rotate(71 406.8 208.1)">8 4</text>
<text x="263.5" y="212.4" transform="rotate(-4 263.5 212.4)">B E L MO N T</text>
<text x="430.3" y="272.4" transform="rotate(-90 430.3 272.4)">00-00-00</text>
<text x="292.8" y="276.7">UNIT</text>
<text x="301.5" y="276.7">0000</text>
<text x="333.1" y="276.7">PROJECT NUMBER &amp; PHASE</text>
<text x="392.7" y="276.7">00000000001</text>
</g>
<g font-size="1.5">
<text x="15.4" y="57.8" transform="rotate(-90 15.4 57.8)">BY</text>
<text x="21.6" y="63.4" transform="rotate(-90 21.6 63.4)">REVISED</text>
<text x="15.4" y="69.5" transform="rotate(-90 15.4 69.5)">REVISED</text>
<text x="21.6" y="71" transform="rotate(-90 21.6 71)">DATE</text>
<text x="16.5" y="122.8" transform="rotate(-90 16.5 122.8)">BY</text>
<text x="21.6" y="123.3" transform="rotate(-90 21.6 123.3)">BY</text>
<text x="14.2" y="136" transform="rotate(-90 14.2 136)">CALCULATED-</text>
<text x="16.5" y="136" transform="rotate(-90 16.5 136)">DESIGNED</text>
<text x="21.6" y="135.4" transform="rotate(-90 21.6 135.4)">CHECKED</text>
<text x="14.1" y="163.8" transform="rotate(-90 14.1 163.8)">SUPERVISOR</text>
<text x="162" y="167.3" transform="rotate(-15 162 167.3)">R O L L I N S</text>
<text x="173" y="164.3" transform="rotate(-15 173 164.3)">R d</text>
<text x="14.1" y="180.1" transform="rotate(-90 14.1 180.1)">FUNCTIONAL</text>
<text x="11.3" y="277">BORDER LAST REVISED 7/2/2010</text>
</g>
<text font-size="1.4" x="407.6" y="37.7">CIVIL</text>
<g font-size="1.3">
<text x="6.9" y="27.7">x</text>
<text x="354.1" y="24.4">REGISTERED CIVIL ENGINEER</text>
<text x="392.8" y="24.4">DATE</text>
<text x="354.4" y="33.5">PLANS APPROVAL DATE</text>
<text x="6.9" y="84.3">x</text>
<text x="7" y="140.9">x</text>
<text x="6.9" y="197.6">x</text>
<text x="430.6" y="237" transform="rotate(-90 430.6 237)">11:26</text>
<text x="428" y="240.4" transform="rotate(-90 428 240.4)">=&gt; 19-MAR-</text>
<text x="430.5" y="240.7" transform="rotate(-90 430.5 240.7)">=&gt;</text>
<text x="428" y="250.4" transform="rotate(-90 428 250.4)">PLOTTED</text>
<text x="430.5" y="250.8" transform="rotate(-90 430.5 250.8)">PLOTTED</text>
<text x="6.9" y="254.3">x</text>
<text x="428" y="256.7" transform="rotate(-90 428 256.7)">DATE</text>
<text x="430.5" y="256.7" transform="rotate(-90 430.5 256.7)">TIME</text>
<text x="76.5" y="275.5">USERNAME =&gt; s111271</text>
<text x="76.5" y="278.1">DGN FILE =&gt;</text>
<text x="91" y="278.1">CAS_Example_A1.dgn</text>
<text x="174.8" y="276">RELATIVE BORDER SCALE</text>
<text x="181.4" y="278">IS IN INCHES</text>
</g>
<g font-size="1.2">
<text x="352.3" y="9.1">Dist</text>
<text x="360.3" y="9.1">COUNTY</text>
<text x="374.6" y="9.1">ROUTE</text>
<text x="387.8" y="10.1">TOTAL PROJECT</text>
<text x="389.9" y="8.2">POST MILES</text>
<text x="408.5" y="8.2">SHEET</text>
<text x="410.6" y="10.1">No.</text>
<text x="416.4" y="10.1">SHEETS</text>
<text x="417.1" y="8.2">TOTAL</text>
<text x="353.4" y="41">THE ACCURACY OR COMPLETENESS OF SCANNED</text>
<text x="353.4" y="39.1">OR AGENTS SHALL NOT BE RESPONSIBLE FOR</text>
<text x="353.4" y="37.3">THE STATE OF CALIFORNIA OR ITS OFFICERS</text>
<text x="353.4" y="42.9">COPIES OF THIS PLAN SHEET.</text>
<text x="218.7" y="275.4">0</text>
<text x="231.5" y="275.5">1</text>
<text x="244.2" y="275.3">2</text>
<text x="256.7" y="275.5">3</text>
</g>
<g font-size="1.1">
<text x="403.3" y="31.6">No.</text>
<text x="404.6" y="34.9">Exp.</text>
</g>
<g font-size="1">
<text x="403.1" y="23.7" transform="rotate(-47 403.1 23.7)">E</text>
<text x="403.9" y="22.9" transform="rotate(-42 403.9 22.9)">D</text>
<text x="405.6" y="21.5" transform="rotate(-31 405.6 21.5)">P</text>
<text x="406.7" y="20.9" transform="rotate(-20 406.7 20.9)">R</text>
<text x="407.7" y="20.5" transform="rotate(-15 407.7 20.5)">O</text>
<text x="408.8" y="20.2" transform="rotate(-10 408.8 20.2)">F</text>
<text x="409.9" y="20" transform="rotate(-4 409.9 20)">E</text>
<text x="411" y="20" transform="rotate(1 411 20)">S</text>
<text x="412.2" y="20" transform="rotate(12 412.2 20)">S</text>
<text x="413.5" y="20.3" transform="rotate(17 413.5 20.3)">I</text>
<text x="414.4" y="20.5" transform="rotate(22 414.4 20.5)">O</text>
<text x="415.5" y="21" transform="rotate(28 415.5 21)">N</text>
<text x="416.4" y="21.5" transform="rotate(33 416.4 21.5)">A</text>
<text x="417.5" y="22.2" transform="rotate(44 417.5 22.2)">L</text>
<text x="419" y="23.8" transform="rotate(55 419 23.8)">E</text>
<text x="400.9" y="28.8" transform="rotate(-79 400.9 28.8)">I</text>
<text x="401.1" y="27.8" transform="rotate(-74 401.1 27.8)">S</text>
<text x="401.4" y="26.7" transform="rotate(-69 401.4 26.7)">T</text>
<text x="401.9" y="25.7" transform="rotate(-63 401.9 25.7)">E</text>
<text x="402.4" y="24.6" transform="rotate(-53 402.4 24.6)">R</text>
<text x="419.6" y="24.8" transform="rotate(60 419.6 24.8)">N</text>
<text x="420.2" y="25.7" transform="rotate(65 420.2 25.7)">G</text>
<text x="420.7" y="27" transform="rotate(76 420.7 27)">I</text>
<text x="420.9" y="27.9" transform="rotate(81 420.9 27.9)">N</text>
<text x="421.1" y="29.1" transform="rotate(87 421.1 29.1)">E</text>
<text x="400.8" y="30" transform="rotate(-85 400.8 30)">G</text>
<text x="400.9" y="31.2" transform="rotate(-96 400.9 31.2)">E</text>
<text x="401.1" y="32.3" transform="rotate(-101 401.1 32.3)">R</text>
<text x="421.1" y="31.3" transform="rotate(98 421.1 31.3)">R</text>
<text x="421.2" y="30.2" transform="rotate(92 421.2 30.2)">E</text>
<text x="402.5" y="37.4" transform="rotate(46 402.5 37.4)">S</text>
<text x="403.2" y="38.1" transform="rotate(41 403.2 38.1)">T</text>
<text x="403.9" y="38.8" transform="rotate(37 403.9 38.8)">A</text>
<text x="404.7" y="39.3" transform="rotate(32 404.7 39.3)">T</text>
<text x="405.5" y="39.8" transform="rotate(27 405.5 39.8)">E</text>
<text x="407.3" y="40.6" transform="rotate(18 407.3 40.6)">O</text>
<text x="408.2" y="40.9" transform="rotate(13 408.2 40.9)">F</text>
<text x="410.1" y="41.2" transform="rotate(4 410.1 41.2)">C</text>
<text x="411.1" y="41.3" transform="rotate(-1 411.1 41.3)">A</text>
<text x="412.1" y="41.2" transform="rotate(-6 412.1 41.2)">L</text>
<text x="413.2" y="41.1" transform="rotate(-10 413.2 41.1)">I</text>
<text x="414" y="40.9" transform="rotate(-15 414 40.9)">F</text>
<text x="414.8" y="40.6" transform="rotate(-24 414.8 40.6)">O</text>
<text x="415.7" y="40.3" transform="rotate(-29 415.7 40.3)">R</text>
<text x="416.6" y="39.8" transform="rotate(-34 416.6 39.8)">N</text>
<text x="417.5" y="39.2" transform="rotate(-38 417.5 39.2)">I</text>
<text x="418.2" y="38.7" transform="rotate(-43 418.2 38.7)">A</text>
<text x="427" y="266.5" transform="rotate(-90 427 266.5)">REVISION</text>
<text x="427" y="271.6" transform="rotate(-90 427 271.6)">LAST</text>
</g>
<g font-size=".5">
<text x="19.2" y="242.4" transform="rotate(-90 19.2 242.4)">R</text>
<text x="19.1" y="264.6" transform="rotate(-90 19.1 264.6)">R</text>
</g>
</svg>
